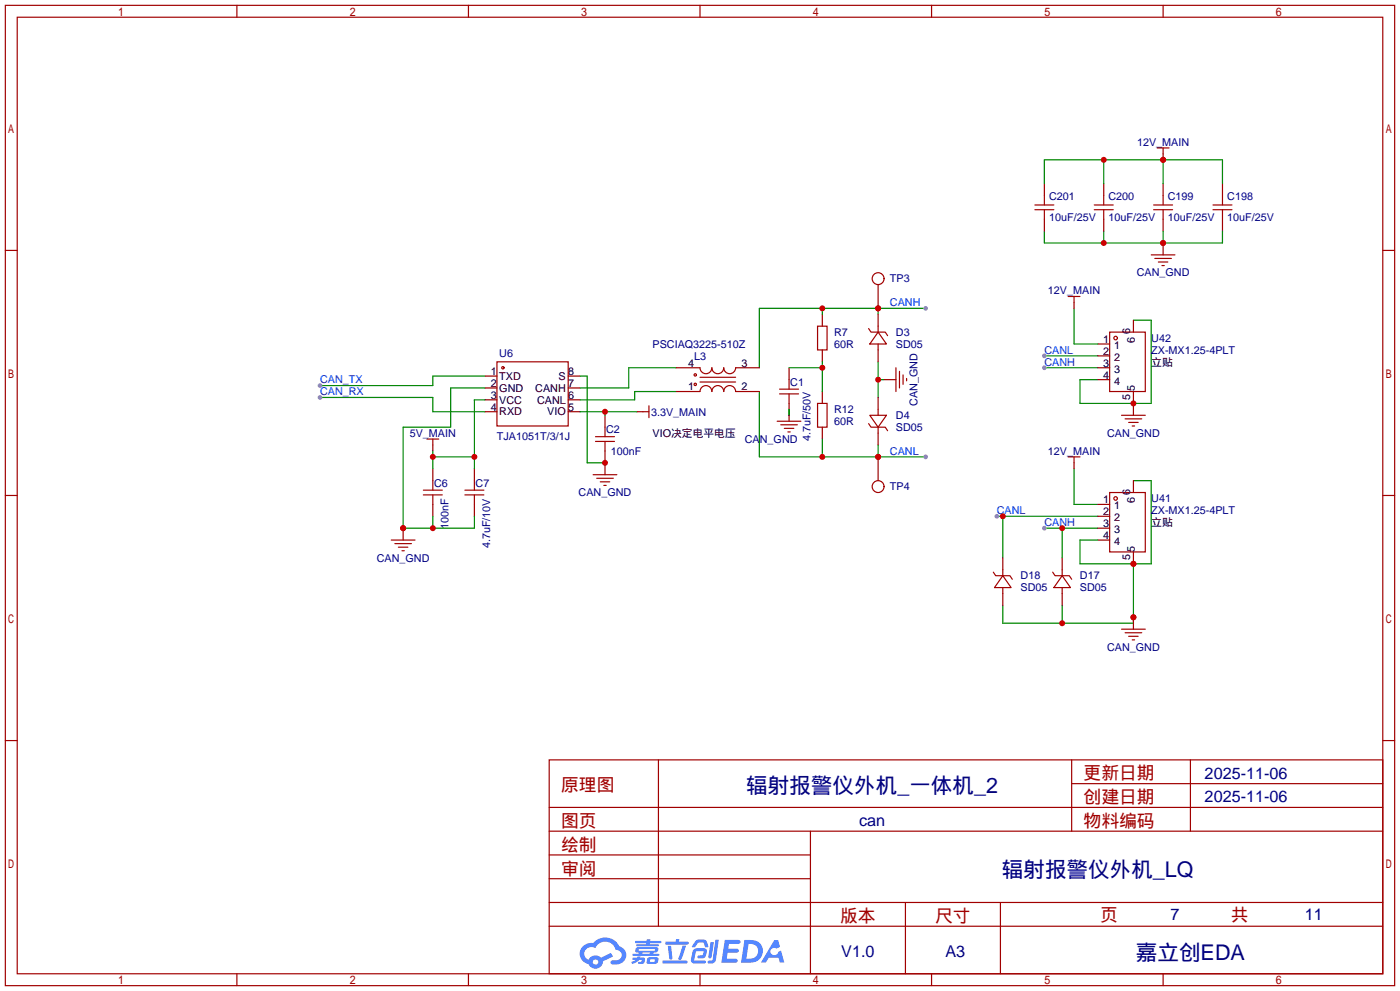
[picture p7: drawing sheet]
<svg xmlns="http://www.w3.org/2000/svg" width="299mm" height="212mm" viewBox="0 0 299 212" stroke-linecap="round" stroke-linejoin="round" font-family="sans-serif">
<g fill="none" stroke="#a10000" stroke-width=".25">
<path d="M1.1 1.1h297.2v209.6h-297.2zM3.7 3.7h292.1v204.5h-292.1zM50.7 1.1v2.6M100.2 1.1v2.6M149.7 1.1v2.6M199.3 1.1v2.6M248.8 1.1v2.6M1.1 53.5h2.6M295.8 53.5h2.5M1.1 105.9h2.6M295.8 105.9h2.5M1.1 158.3h2.6"/>
<path d="M295.8 158.3h2.5M117.5 162.4h178.3v45.8h-178.3zM117.5 177.7h178.3M117.5 172.6h178.3M140.8 162.4v35.6M173.4 177.7v30.5M229.2 162.4v15.3M229.2 167.5h66.6M254.6 162.4v15.3M117.5 182.8h55.9M117.5 198h178.3M117.5 192.9h178.3"/>
<path d="M117.5 187.8h55.9M193.7 192.9v15.3M214 192.9v15.3M50.7 208.2v2.5M100.2 208.2v2.5M149.7 208.2v2.5M199.3 208.2v2.5M248.8 208.2v2.5"/>
</g>
<g fill="#5487ff">
<path d="M155 200.9h2.7a.48 .48 0 0 1 .7 .4 .48 .48 0 0 1-.7 .5h-1.8l-.1 1h1.9a.43 .43 0 0 1 .4 .5 .43 .43 0 0 1-.5 .4l-2-.1-.2 1.3h1.7a.45 .45 0 0 1 .6 .2 .45 .45 0 0 1-.1 .6l-3.3 .1z"/>
<path d="M165.6 201h.8l.4 1.4-.7 .4a.84 .84 0 0 0-1.2 .2 .84 .84 0 0 0 .3 1.2 .84 .84 0 0 0 1.2-.4l.1-.3 .6-.3 .7 2.5h-1l-.3-1h-2.1l-.6 1h-1z"/>
<path d="M152 201.4h.7l-.5 3.2a.36 .36 0 0 1-.4 .3 .36 .36 0 0 1-.3-.4z"/>
<path d="M153 200.9h.8l-.7 4.3a1.13 1.13 0 0 1-1.7 .6l.1-.4 .8-.1 .1-.2z"/>
<path d="M148.7 201.2l.7-.3 1-.1a.77 .77 0 0 1 .8 .6l.3 .9-.1 .2h-.6l-.3-.9-.2-.1h-.9l-.7 1h-.7v-.2z"/>
<path d="M148.3 203l.5-.3h1.7a.81 .81 0 0 1 .7 .5 .81 .81 0 0 1-.1 .9 .81 .81 0 0 1-1 .8h-.6a.32 .32 0 0 1-.3-.4 .32 .32 0 0 1 .3-.3h.8l.2-.9-1.6 .1-.4 1.9h2.2a.32 .32 0 0 1 .3 .4 .32 .32 0 0 1-.4 .3h-2.2l-.5-.4-.1-.5z"/>
<path d="M141.7 205.3h5.1a.33 .33 0 0 1 .3 .4 .33 .33 0 0 1-.4 .3h-4.8l-.2-.2z"/>
<path d="M146 202.1h.7l-.6 2.1a.98 .98 0 0 1-.7 1l-.3-.3z"/>
<path d="M142.8 202.2h.7l.3 2.6a.34 .34 0 0 1-.3 .3 .34 .34 0 0 1-.3-.2z"/>
<path d="M142.4 201.3h2.1l.3-.6h.5l-.1 .6h1.8a.32 .32 0 0 1 .3 .3 .32 .32 0 0 1-.3 .3h-4.5l-.2-.1z"/>
<path d="M135.3 204.7h1l.1-.2h.6l-.1 .2h.9a.82 .82 0 0 1-.6 1.3h-.7v-.4h.7l.1-.4a.68 .68 0 0 0-1 .4l-1.1 .5-.2-.5 1-.4h-.7z"/>
<path d="M135.9 201.1h2.4l.1-.3h.7v.3h2.1l.3 .3-.3 .2h-2.2l-.1 .3h1.9l.2 .2-.2 .2h-4.6l-.1-.4h2.1v-.3h-2.2l-.2-.1z"/>
<path d="M159.2 200.9l-.7 4.9h1.7a2.5 2.5 0 0 0 3-2.5 2.5 2.5 0 0 0-3.1-2.4zM160.1 201.8a1.61 1.61 0 0 1 2.1 1.4 1.61 1.61 0 0 1-1.9 1.7h-.6z"/>
<path d="M136 202.7a.55 .55 0 0 0-.1 .7 .55 .55 0 0 0 .7 .2l.1 .3h-1.4v.4h5.5l.3-.2-.3-.2h-1.1l.1-.3a.7 .7 0 0 0 .9-.2 .7 .7 0 0 0 0-.9h-4.2zM136.6 202.9h3.4l.1 .1-.2 .2h-3.2zM137.4 203.6h1.7l-.2 .3h-1.4z"/>
<path d="M138.5 204.8a1.05 1.05 0 0 0 0 1.2 2.91 2.91 0 0 0 2.1-.2 .98 .98 0 0 0 .1-1.1l-1.7-.1zM139.1 205.1h.8l.1 .3-.2 .2h-.8z"/>
<path d="M124.7 202.2a2.23 2.23 0 0 0-.6 2.3 2.23 2.23 0 0 0 1.8 1.6 1.58 1.58 0 0 0 1.8 1 1.58 1.58 0 0 0 1.2-1.6l2.2-1-.4-.8-2.1 1a1.65 1.65 0 0 0-2.7 .5 1.47 1.47 0 0 1-.7-2.1 1.47 1.47 0 0 1 2.2-.4 2.3 2.3 0 0 1 2.3-1.4 2.3 2.3 0 0 1 2 1.8 1.12 1.12 0 0 1 1.3 1 1.12 1.12 0 0 1-1.1 1.2h-.7a.45 .45 0 0 0-.6 .3 .45 .45 0 0 0 .4 .6 2.21 2.21 0 0 0 2.3-.6 2.21 2.21 0 0 0 .5-2.3 2.13 2.13 0 0 0-1.4-1 3.3 3.3 0 0 0-5.5-.7l-1.2 .1zM126.8 205.7a.6 .6 0 0 1 1.2 0 .6 .6 0 0 1-1.2 0z"/>
</g>
<path d="M174.9 69.7h2v5.1h-2zM166.8 84.2h4M166.8 83.2h4M168.8 81.2v2M168.8 84.2v2M174.9 86.2h2v5.1h-2z" fill="none" stroke="#a10000" stroke-width=".25"/>
<path d="M168.8 78.6v2.6M175.9 67.2v2.5M175.9 74.8v2.5M168.8 86.2v2.6M175.9 83.7v2.5M175.9 91.3v2.6" fill="none" stroke="#870000" stroke-width=".25"/>
<path d="M144.7 78.6h-10.2v4.3h-10.4M175.9 65.9v1.3M187.8 65.9v1.3M198 65.9h-35.6v12.7M144.7 83.7h-8.9v1.8h-11.7" fill="none" stroke="#008700" stroke-width=".25"/>
<g fill="#c00">
<circle cx="175.9" cy="65.9" r=".63"/>
<circle cx="187.8" cy="65.9" r=".63"/>
</g>
<circle cx="198" cy="65.9" r=".51" fill="#999"/>
<path d="M162.4 83.7v14h35.6M175.9 93.9v3.8M187.8 95.1v2.6" fill="none" stroke="#008700" stroke-width=".25"/>
<g fill="#c00">
<circle cx="175.9" cy="97.7" r=".63"/>
<circle cx="187.8" cy="97.7" r=".63"/>
</g>
<circle cx="198" cy="97.7" r=".51" fill="#999"/>
<path d="M168.8 78.6h7.1M175.9 77.3v6.4" fill="none" stroke="#008700" stroke-width=".25"/>
<circle cx="175.9" cy="78.6" r=".63" fill="#c00"/>
<path d="M168.8 87.5v2.5" fill="none" stroke="#870000" stroke-width=".25"/>
<path d="M166.2 90h5.1M167 90.8h3.6M167.8 91.6h2M168.5 92.3h.5" fill="none" stroke="#a10000" stroke-width=".25"/>
<path d="M187.8 77.3v7.7M168.8 87.5v1.3M187.8 81.2h1.3" fill="none" stroke="#008700" stroke-width=".25"/>
<circle cx="187.8" cy="81.2" r=".63" fill="#c00"/>
<path d="M144.7 78.6h5M157.4 78.6h5M187.8 60.8v5.1M144.7 83.7h5M157.4 83.7h5M189.1 81.2h2.5" fill="none" stroke="#870000" stroke-width=".25"/>
<g fill="none" stroke="#a10000" stroke-width=".25">
<path d="M149.7 78.6a1.27 1.27 0 0 0 1.3 1.3 1.27 1.27 0 0 0 1.3-1.3 1.27 1.27 0 0 0 1.2 1.3 1.27 1.27 0 0 0 1.3-1.3 1.27 1.27 0 0 0 1.3 1.3 1.27 1.27 0 0 0 1.3-1.3M191.6 78.6v5.1M192.4 79.4v3.5M149.7 83.7a1.27 1.27 0 0 1 1.3-1.3 1.27 1.27 0 0 1 1.3 1.3 1.27 1.27 0 0 1 1.2-1.3 1.27 1.27 0 0 1 1.3 1.3 1.27 1.27 0 0 1 1.3-1.3 1.27 1.27 0 0 1 1.3 1.3M149.7 80.6h7.7M149.7 81.7h7.7M193.2 80.1v2.1M193.9 80.9v.5"/>
<circle cx="187.8" cy="59.6" r="1.27"/>
<circle cx="148.7" cy="82.2" r=".25"/>
<circle cx="148.7" cy="80.1" r=".25"/>
</g>
<circle cx="187.8" cy="65.9" r=".63" fill="#c00"/>
<circle cx="187.8" cy="104" r="1.27" fill="none" stroke="#a10000" stroke-width=".25"/>
<path d="M187.8 97.7v5" fill="none" stroke="#870000" stroke-width=".25"/>
<circle cx="187.8" cy="97.7" r=".63" fill="#c00"/>
<path d="M103.8 80.4h-11.2v2h-24.1" fill="none" stroke="#008700" stroke-width=".25"/>
<circle cx="68.5" cy="82.4" r=".51" fill="#999"/>
<path d="M68.5 85h24.1v3h11.2" fill="none" stroke="#008700" stroke-width=".25"/>
<circle cx="68.5" cy="85" r=".51" fill="#999"/>
<path d="M103.8 80.4h2.5M103.8 82.9h2.5M103.8 85.5h2.5M103.8 88h2.5M121.5 80.4h2.6M121.5 82.9h2.6M121.5 85.5h2.6M121.5 88h2.6M92.6 100.2v2.5M92.6 107.8v2.6M101.5 100.2v2.5M101.5 107.8v2.6" fill="none" stroke="#870000" stroke-width=".25"/>
<g fill="none" stroke="#a10000" stroke-width=".25">
<path d="M106.3 77.3h15.2v13.8h-15.2zM90.6 105.8h4M90.6 104.8h4M92.6 102.7v2.1M92.6 105.8v2M99.4 105.8h4.1M99.4 104.8h4.1M101.5 102.7v2.1M101.5 105.8v2"/>
<circle cx="107.6" cy="78.6" r=".25"/>
</g>
<path d="M103.8 82.9h-7.4v8.4h-10.2v21.6h15.3v-2.5M92.6 110.4v2.5" fill="none" stroke="#008700" stroke-width=".25"/>
<g fill="#c00">
<circle cx="92.6" cy="112.9" r=".63"/>
<circle cx="86.2" cy="112.9" r=".63"/>
</g>
<path d="M92.6 95.1v1.3M86.2 112.9v2.5" fill="none" stroke="#870000" stroke-width=".25"/>
<path d="M91.3 93.9h2.6M92.6 93.9v1.2" fill="none" stroke="#a10000" stroke-width=".25"/>
<circle cx="86.2" cy="112.9" r=".63" fill="#c00"/>
<path d="M83.7 115.4h5.1M84.5 116.2h3.5M85.2 117h2M86 117.7h.5" fill="none" stroke="#a10000" stroke-width=".25"/>
<path d="M92.6 97.7h8.9M92.6 96.4v3.8M103.8 85.5h-2.3v14.7" fill="none" stroke="#008700" stroke-width=".25"/>
<g fill="#c00">
<circle cx="92.6" cy="97.7" r=".63"/>
<circle cx="101.5" cy="97.7" r=".63"/>
</g>
<path d="M129.4 88.8v2.5M129.4 96.4v2.5" fill="none" stroke="#870000" stroke-width=".25"/>
<path d="M127.4 94.4h4M127.4 93.3h4M129.4 91.3v2M129.4 94.4v2" fill="none" stroke="#a10000" stroke-width=".25"/>
<path d="M124.1 88h12.2M129.4 88v.8" fill="none" stroke="#008700" stroke-width=".25"/>
<circle cx="129.4" cy="88" r=".63" fill="#c00"/>
<path d="M129.4 98.9v2.6M136.3 88h1.2" fill="none" stroke="#870000" stroke-width=".25"/>
<path d="M137.5 88h1.3M138.8 86.7v2.6M126.9 101.5h5.1M127.6 102.2h3.6M128.4 103h2M129.2 103.8h.5" fill="none" stroke="#a10000" stroke-width=".25"/>
<path d="M124.1 80.4h1.5v18.5h3.8" fill="none" stroke="#008700" stroke-width=".25"/>
<circle cx="129.4" cy="98.9" r=".63" fill="#c00"/>
<path d="M223.4 76.1h11.4" fill="none" stroke="#008700" stroke-width=".25"/>
<circle cx="223.4" cy="76.1" r=".51" fill="#999"/>
<path d="M223.4 78.6h11.4" fill="none" stroke="#008700" stroke-width=".25"/>
<circle cx="223.4" cy="78.6" r=".51" fill="#999"/>
<path d="M229.7 65.9v7.6h5.1M242.4 68.5h3.9v17.7h-15.3v-5h3.8M213.2 110.4h21.6M214.5 110.4v8.9" fill="none" stroke="#008700" stroke-width=".25"/>
<path d="M187.8 67.2v2.5M187.8 74.8v2.5M229.7 64.6v1.3M187.8 85v2.5M187.8 92.6v2.5M242.4 86.2v2.6" fill="none" stroke="#870000" stroke-width=".25"/>
<g fill="none" stroke="#a10000" stroke-width=".25">
<path d="M185.8 70.2l.5 .8h3.1l.5 .8M187.8 71l1.8 2.5h-3.5zM187.8 69.7v1.3M187.8 73.5v1.3M228.5 63.4h2.5M229.7 63.4v1.2M185.8 90.6l.5 .7h3.1l.5 .8M186.1 88.8h3.5l-1.8 2.5zM187.8 87.5v1.3M187.8 91.3v1.3M239.9 88.8h5.1M240.7 89.5h3.5"/>
<path d="M241.4 90.3h2.1M242.2 91.1h.5"/>
</g>
<circle cx="214.5" cy="110.4" r=".63" fill="#c00"/>
<circle cx="213.2" cy="110.4" r=".51" fill="#999"/>
<path d="M223.4 112.9h11.4M227.2 112.9v6.4" fill="none" stroke="#008700" stroke-width=".25"/>
<circle cx="227.2" cy="112.9" r=".63" fill="#c00"/>
<circle cx="223.4" cy="112.9" r=".51" fill="#999"/>
<path d="M229.7 100.2v7.6h5.1M242.4 102.7h3.9v17.8h-15.3v-5.1h3.8M227.2 129.4v3.8M242.4 120.5v12.7h-27.9v-3.8" fill="none" stroke="#008700" stroke-width=".25"/>
<g fill="#c00">
<circle cx="242.4" cy="120.5" r=".63"/>
<circle cx="242.4" cy="132" r=".63"/>
<circle cx="227.2" cy="133.2" r=".63"/>
</g>
<path d="M242.4 132v2.5" fill="none" stroke="#870000" stroke-width=".25"/>
<circle cx="242.4" cy="132" r=".63" fill="#c00"/>
<g fill="none" stroke="#a10000" stroke-width=".25">
<path d="M246.8 44.8h4M246.8 43.8h4M248.8 41.8v2M248.8 44.8v2.1M259.5 44.8h4M259.5 43.8h4M261.5 41.8v2M261.5 44.8v2.1M228.5 97.7h2.5M229.7 97.7v1.2M212.5 122.3l.5 .8h3l.5 .7M214.5 123.1l1.8 2.5h-3.6z"/>
<path d="M214.5 121.8v1.3M214.5 125.6v1.3M225.2 122.3l.5 .8h3l.5 .7M227.2 123.1l1.8 2.5h-3.6zM227.2 121.8v1.3M227.2 125.6v1.3M239.9 134.5h5.1M240.7 135.3h3.5M241.4 136h2.1M242.2 136.8h.5"/>
</g>
<path d="M248.8 39.2v2.6M261.5 39.2v2.6M248.8 46.9v2.5M261.5 46.9v2.5M229.7 98.9v1.3M214.5 119.3v2.5M227.2 119.3v2.5M214.5 126.9v2.5M227.2 126.9v2.5" fill="none" stroke="#870000" stroke-width=".25"/>
<path d="M223.4 49.4v2.5h38.1v-2.5M236.1 49.4v2.5M248.8 49.4v2.5" fill="none" stroke="#008700" stroke-width=".25"/>
<g fill="#c00">
<circle cx="248.8" cy="51.9" r=".63"/>
<circle cx="236.1" cy="51.9" r=".63"/>
</g>
<path d="M223.4 39.2v2.6M236.1 39.2v2.6M223.4 46.9v2.5M236.1 46.9v2.5" fill="none" stroke="#870000" stroke-width=".25"/>
<path d="M221.4 44.8h4M221.4 43.8h4M223.4 41.8v2M223.4 44.8v2.1M234.1 44.8h4M234.1 43.8h4M236.1 41.8v2M236.1 44.8v2.1" fill="none" stroke="#a10000" stroke-width=".25"/>
<path d="M223.4 39.2v-5h38.1v5M236.1 34.2v5M248.8 34.2v5" fill="none" stroke="#008700" stroke-width=".25"/>
<g fill="#c00">
<circle cx="248.8" cy="34.2" r=".63"/>
<circle cx="236.1" cy="34.2" r=".63"/>
</g>
<path d="M248.8 32.9v1.3" fill="none" stroke="#870000" stroke-width=".25"/>
<circle cx="248.8" cy="34.2" r=".63" fill="#c00"/>
<path d="M247.5 31.6h2.6M248.8 31.6v1.3" fill="none" stroke="#a10000" stroke-width=".25"/>
<path d="M248.8 51.9v2.6" fill="none" stroke="#870000" stroke-width=".25"/>
<circle cx="248.8" cy="51.9" r=".63" fill="#c00"/>
<g fill="none" stroke="#a10000" stroke-width=".25">
<path d="M246.3 54.5h5M247 55.2h3.6M247.8 56h2M248.5 56.8h.5M237.4 105.3h7.6v12.7h-7.6z"/>
<circle cx="238.6" cy="106.6" r=".38"/>
</g>
<path d="M234.8 107.8h2.6M234.8 110.4h2.6M234.8 112.9h2.6M234.8 115.4h2.6M242.4 118v2.5" fill="none" stroke="#870000" stroke-width=".25"/>
<circle cx="242.4" cy="120.5" r=".63" fill="#c00"/>
<path d="M234.8 73.5h2.6M234.8 76.1h2.6M234.8 78.6h2.6M234.8 81.2h2.6M242.4 83.7v2.5M242.4 102.7v2.6" fill="none" stroke="#870000" stroke-width=".25"/>
<g fill="none" stroke="#a10000" stroke-width=".25">
<path d="M237.4 71h7.6v12.7h-7.6z"/>
<circle cx="238.6" cy="72.3" r=".38"/>
</g>
<circle cx="242.4" cy="86.2" r=".63" fill="#c00"/>
<path d="M242.4 68.5v2.5" fill="none" stroke="#870000" stroke-width=".25"/>
<g font-size="4.6" fill="#000080">
<text x="159.6" y="169.6">辐射报警仪外机_一体机_2</text>
<text x="214.3" y="187.4">辐射报警仪外机_LQ</text>
<text x="243" y="205.2">嘉立创EDA</text>
</g>
<g font-size="3.8" fill="#a00000">
<text x="231.8" y="166.6">更新日期</text>
<text x="120" y="169.2">原理图</text>
<text x="231.8" y="171.7">创建日期</text>
<text x="120" y="176.8">图页</text>
<text x="231.8" y="176.8">物料编码</text>
<text x="120" y="181.9">绘制</text>
<text x="120" y="186.9">审阅</text>
<text x="179.7" y="197.1">版本</text>
<text x="200" y="197.1">尺寸</text>
<text x="235.3" y="196.8">页</text>
<text x="263.3" y="196.8">共</text>
</g>
<g font-size="3.5" fill="#000080">
<text x="257.7" y="166.4">2025-11-06</text>
<text x="257.7" y="171.5">2025-11-06</text>
<text x="183.8" y="176.6">can</text>
<text x="250.4" y="196.6">7</text>
<text x="279.1" y="196.6">11</text>
<text x="180" y="204.5">V1.0</text>
<text x="202.2" y="204.5">A3</text>
</g>
<g font-size="2.3" fill="#000080">
<text x="243.2" y="31.2">12V_MAIN</text>
<text x="224.4" y="42.8">C201</text>
<text x="224.4" y="47.2">10uF/25V</text>
<text x="237.1" y="42.8">C200</text>
<text x="237.1" y="47.2">10uF/25V</text>
<text x="249.8" y="42.8">C199</text>
<text x="249.8" y="47.2">10uF/25V</text>
<text x="262.5" y="42.8">C198</text>
<text x="262.5" y="47.2">10uF/25V</text>
<text x="243.1" y="59.1">CAN_GND</text>
<text x="190.4" y="60.4">TP3</text>
<text x="224.2" y="62.9">12V_MAIN</text>
<text x="178.4" y="71.8">R7</text>
<text x="191.6" y="71.8">D3</text>
<text x="106.8" y="76.4">U6</text>
<text x="139.6" y="74.3">PSCIAQ3225-510Z</text>
<text x="148.5" y="76.9">L3</text>
<text x="178.4" y="74.3">60R</text>
<text x="191.6" y="74.3">SD05</text>
<text x="246.3" y="73.1">U42</text>
<text x="246.3" y="75.6">ZX-MX1.25-4PLT</text>
<text x="169" y="82.5">C1</text>
<text x="139.3" y="88.8">3.3V_MAIN</text>
<text x="178.4" y="88.3">R12</text>
<text x="191.6" y="89.6">D4</text>
<text x="196.3" y="86.8" transform="rotate(-90 196.3 86.8)">CAN_GND</text>
<text x="87.6" y="93.4">5V_MAIN</text>
<text x="106.3" y="94.2">TJA1051T/3/1J</text>
<text x="129.7" y="92.6">C2</text>
<text x="159.3" y="94.7">CAN_GND</text>
<text x="173.4" y="94.3" transform="rotate(-90 173.4 94.3)">4.7uF/50V</text>
<text x="178.4" y="90.9">60R</text>
<text x="191.6" y="92.1">SD05</text>
<text x="236.8" y="93.4">CAN_GND</text>
<text x="130.7" y="97.2">100nF</text>
<text x="224.2" y="97.2">12V_MAIN</text>
<text x="92.8" y="104.1">C6</text>
<text x="101.7" y="104.1">C7</text>
<text x="123.8" y="106.1">CAN_GND</text>
<text x="190.4" y="104.8">TP4</text>
<text x="246.3" y="107.4">U41</text>
<text x="95.9" y="113.1" transform="rotate(-90 95.9 113.1)">100nF</text>
<text x="246.3" y="109.9">ZX-MX1.25-4PLT</text>
<text x="104.8" y="117.2" transform="rotate(-90 104.8 117.2)">4.7uF/10V</text>
<text x="80.6" y="120.1">CAN_GND</text>
<text x="218.3" y="123.9">D18</text>
<text x="231" y="123.9">D17</text>
<text x="218.3" y="126.4">SD05</text>
<text x="231" y="126.4">SD05</text>
<text x="236.8" y="139.1">CAN_GND</text>
</g>
<g font-size="2.3" fill="#00f">
<text x="190.4" y="65.5">CANH</text>
<text x="223.4" y="75.6">CANL</text>
<text x="68.5" y="82">CAN_TX</text>
<text x="223.4" y="78.2">CANH</text>
<text x="68.5" y="84.5">CAN_RX</text>
<text x="190.4" y="97.2">CANL</text>
<text x="213.2" y="109.9">CANL</text>
<text x="223.4" y="112.4">CANH</text>
</g>
<g font-size="2.3">
<text x="241.7" y="71.5" transform="rotate(-90 241.7 71.5)">6</text>
<text x="236" y="73.3">1</text>
<text x="236" y="75.8">2</text>
<text x="238.3" y="74.6">1</text>
<text x="238.3" y="77.1">2</text>
<text x="242.7" y="73.3" transform="rotate(-90 242.7 73.3)">6</text>
<text x="105" y="80.2">1</text>
<text x="105" y="82.7">2</text>
<text x="106.8" y="81.2">TXD</text>
<text x="106.8" y="83.7">GND</text>
<text x="114.5" y="83.7">CANH</text>
<text x="119.5" y="81.2">S</text>
<text x="121.5" y="82.7">7</text>
<text x="121.5" y="80.2">8</text>
<text x="147.2" y="83.5">1</text>
<text x="147.2" y="78.4">4</text>
<text x="158.6" y="83.5">2</text>
<text x="158.6" y="78.4">3</text>
<text x="236" y="78.4">3</text>
<text x="236" y="80.9">4</text>
<text x="238.3" y="79.7">3</text>
<text x="238.3" y="82.2">4</text>
<text x="242.7" y="83.7" transform="rotate(-90 242.7 83.7)">5</text>
<text x="246.3" y="78.2">立贴</text>
<text x="105" y="85.2">3</text>
<text x="105" y="87.8">4</text>
<text x="106.8" y="86.3">VCC</text>
<text x="106.8" y="88.8">RXD</text>
<text x="114.9" y="86.3">CANL</text>
<text x="117.1" y="88.8">VIO</text>
<text x="121.5" y="87.8">5</text>
<text x="121.5" y="85.2">6</text>
<text x="241.7" y="85.5" transform="rotate(-90 241.7 85.5)">5</text>
<text x="139.6" y="93.4">VIO决定电平电压</text>
<text x="236" y="107.6">1</text>
<text x="241.7" y="105.8" transform="rotate(-90 241.7 105.8)">6</text>
<text x="242.7" y="107.6" transform="rotate(-90 242.7 107.6)">6</text>
<text x="236" y="110.1">2</text>
<text x="236" y="112.7">3</text>
<text x="238.3" y="108.9">1</text>
<text x="238.3" y="111.4">2</text>
<text x="238.3" y="113.9">3</text>
<text x="246.3" y="112.4">立贴</text>
<text x="236" y="115.2">4</text>
<text x="238.3" y="116.5">4</text>
<text x="241.7" y="119.8" transform="rotate(-90 241.7 119.8)">5</text>
<text x="242.7" y="118" transform="rotate(-90 242.7 118)">5</text>
</g>
</svg>
